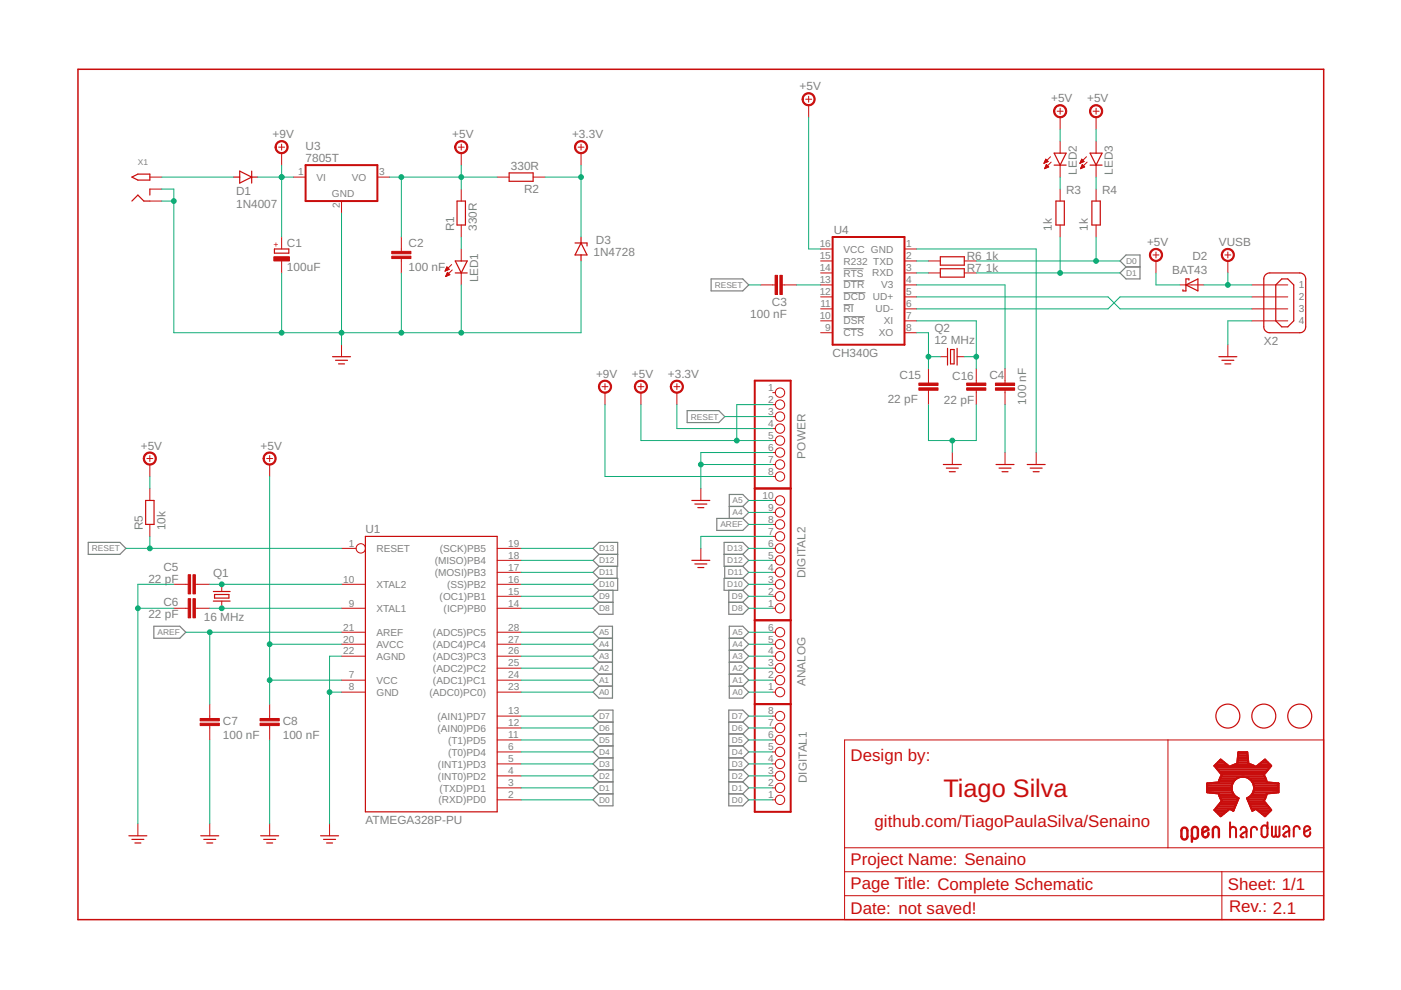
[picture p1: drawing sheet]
<svg xmlns="http://www.w3.org/2000/svg" width="297mm" height="210mm" viewBox="0 0 297 210" stroke-linecap="round" stroke-linejoin="round" font-family="sans-serif">
<path d="M178.9 59.5h4.4M178.9 57h4.2M178.9 69.7h4.2M178.9 62.1h4.6M178.9 67.1h4.5M178.9 64.6h2.1" fill="none" stroke="#808080" stroke-width=".21"/>
<g fill="none" stroke="#808080" stroke-width=".25">
<path d="M150.8 59.1h6.7l1.2 1.3-1.2 1.3h-6.7zM237.5 55.3l1.2-1.2h3v5h-3l-1.2-1.2 1.2-1.3zM238.7 56.6h3M145.7 87.1h6.7l1.3 1.2-1.3 1.3h-6.7zM18.7 115h6.7l1.3 1.3-1.3 1.2h-6.7zM127 117.5h4M127 117.5l-1.3-1.2 1.3-1.3h4v5.1h-4M127 117.5l-1.3 1.3 1.3 1.3M152 109.9h5.5l1.2 1.3-1.2 1.3h-5.5zM153.5 117.5h4M154.6 107.4h2.9M157.5 117.5l1.2-1.2-1.2-1.3h-4v5.1h4"/>
<path d="M157.5 117.5l1.2 1.3-1.2 1.3M157.5 107.4l1.2-1.3-1.2-1.3h-2.9v5.1M157.5 107.4l1.2 1.2-1.2 1.3M32.6 132.8h5.5l1.3 1.2-1.3 1.3h-5.5zM127 127.7h3M127 125.2l-1.3 1.2 1.3 1.3M127 122.6h4v2.6h-4M127 122.6l-1.3 1.3 1.3 1.3M127 137.9l-1.3 1.2 1.3 1.3M127 137.9h2.9M127 135.3l-1.3-1.3 1.3-1.2h2.9v15.2h-2.9l-1.3-1.3 1.3-1.2M127 135.3l-1.3 1.3 1.3 1.3"/>
<path d="M127 135.3h2.9M127 120.1l-1.3 1.2 1.3 1.3M130 125.2v5h-3l-1.3-1.2 1.3-1.3M130.8 120.1v2.5M153.6 120.1v2.5M154.5 125.2v5h3l1.2-1.2-1.2-1.3M154.5 127.7h3M154.6 137.9h2.9M154.6 135.3h2.9M157.5 125.2l1.2 1.2-1.2 1.3M157.5 122.6h-4v2.6h4M157.5 122.6l1.2 1.3-1.2 1.3"/>
<path d="M157.5 137.9l1.2 1.2-1.2 1.3M157.5 135.3l1.2-1.3-1.2-1.2h-2.9v15.2h2.9l1.2-1.3-1.2-1.2M157.5 135.3l1.2 1.3-1.2 1.3M157.5 120.1l1.2 1.2-1.2 1.3M127 155.6l-1.3 1.3 1.3 1.3M127 155.6h3M127 158.2h3M127 153.1l-1.3-1.3 1.3-1.2h3v20.3h-3l-1.3-1.3 1.3-1.3M127 158.2l-1.3 1.2 1.3 1.3M127 153.1l-1.3 1.2 1.3 1.3M127 153.1h3M127 140.4h2.9"/>
<path d="M127 140.4l-1.3 1.3 1.3 1.2M127 142.9h2.9M127 142.9l-1.3 1.3 1.3 1.3M127 145.5h2.9M154.5 155.6h3M154.5 158.2h3M154.5 153.1h3M154.6 140.4h2.9M154.6 142.9h2.9M154.6 145.5h2.9M157.5 155.6l1.2 1.3-1.2 1.3M157.5 153.1l1.2-1.3-1.2-1.2h-3v20.3h3l1.2-1.3-1.2-1.3"/>
<path d="M157.5 158.2l1.2 1.2-1.2 1.3M157.5 153.1l1.2 1.2-1.2 1.3M157.5 140.4l1.2 1.3-1.2 1.2M157.5 142.9l1.2 1.3-1.2 1.3M127 160.7h3M127 160.7l-1.3 1.3 1.3 1.2M127 163.2h3M127 163.2l-1.3 1.3 1.3 1.3M127 165.8h3M127 165.8l-1.3 1.2 1.3 1.3M127 168.3h3M154.5 160.7h3"/>
<path d="M154.5 163.2h3M154.5 165.8h3M154.5 168.3h3M157.5 160.7l1.2 1.3-1.2 1.2M157.5 163.2l1.2 1.3-1.2 1.3M157.5 165.8l1.2 1.2-1.2 1.3"/>
</g>
<g fill="none" stroke="#c90d0c" stroke-width=".25">
<path d="M28 37.5l1.2-.6h2.6v1.3h-2.6zM49.6 37.5h1.2M50.8 36.3l2.6 1.2-2.6 1.3zM53.4 36.3v2.5M53.4 37.5h1.2M107.9 36.7h5.1v1.7h-5.1zM223.5 32.5h2.5l-1.2 2.5zM223.5 35h2.5M231.1 35h2.6M231.1 32.5h2.6l-1.3 2.5zM28 42.6l1.2-1.2 1.3 1.2h1.3M31.8 40.1v1.3"/>
<path d="M58.2 52.8h3v.9h-3zM96.5 55.3h2.6l-1.3 2.6zM96.5 57.9h2.6M96.9 42.6h1.8v5.1h-1.8zM121.9 51.5h2.6v.7M123.2 51.5l1.3 2.6h-2.6zM123.2 50.2v1.3M123.2 54.1v1.2M199.4 54.4h5v1.8h-5zM199.4 57h5v1.8h-5zM223.9 42.6h1.8v5.1h-1.8zM231.5 42.6h1.8v5.1h-1.8z"/>
<path d="M252.1 59.4v-.3h-.7v2.6h-.6v-.3M268.2 58.3l.5-.3 .5-.1h6.4l.5 .1 .5 .3 .2 .8v10.2l-.1 .5-.6 .6-6.9 .1-.5-.1-.5-.3-.3-.8v-10.2zM271.8 59.1h1.2l1.3 1.3v7.6l-1.3 1.3h-1.2l-1.3-1.3v-7.6zM70.5 75.6h3.8M71.1 76.4h2.6M71.8 77.2h1.2M200.9 73.9v3.5M201.5 74.1h.8v3.1h-.8zM202.9 73.9v3.5M251.4 60.4l2.6-1.3v2.6zM258.4 75.6h3.8M259.1 76.4h2.5"/>
<path d="M259.7 77.2h1.3M200 98.5h3.8M200.6 99.3h2.6M211.2 98.5h3.8M211.8 99.3h2.6M217.8 98.5h3.8M218.4 99.3h2.6M30.9 106.1h1.8v5.1h-1.8zM77.5 113.7h27.9v58.4h-27.9zM146.7 106.1h3.8M146.7 118.8h3.8M147.3 119.6h2.6"/>
<path d="M147.3 106.9h2.6M148 107.6h1.2M201.3 100h1.2M212.4 100h1.3M219.1 100h1.2M45.2 125.4h3.6M45.2 127.4h3.6M45.5 126h3v.8h-3zM148 120.3h1.2M27.3 177.2h3.8M28 178h2.5M28.6 178.7h1.3"/>
<path d="M42.6 177.2h3.8M43.2 178h2.5M43.8 178.7h1.3M55.3 177.2h3.8M55.9 178h2.5M56.5 178.7h1.3M68 177.2h3.8M68.6 178h2.5M69.2 178.7h1.3"/>
<circle cx="260.3" cy="151.8" r="2.54"/>
<circle cx="267.9" cy="151.8" r="2.54"/>
<circle cx="275.6" cy="151.8" r="2.54"/>
</g>
<g fill="none" stroke="#c90d0c" stroke-width=".21">
<path d="M31.8 37.5h2.5M59.1 31.2h1.2M59.7 30.6v1.2M59.7 32.5v2.5M62.3 37.5h2.5M80 37.5h2.5M97.2 31.2h1.2M97.8 30.6v1.2M97.8 32.5v2.5M105.4 37.5h2.5M113 37.5h2.6M122.6 31.2h1.2"/>
<path d="M123.2 30.6v1.2M123.2 32.5v2.5M170.8 21h1.3M171.4 20.4v1.3M171.4 22.3v2.5M221.4 34.6h.1M221.4 34.5h.4M221.5 34.3h.5M221.5 34.2h.7M221.5 35.7h.2M221.6 34.1h.5M221.6 35.5h.4"/>
<path d="M221.6 35.4h.7M221.6 34h.4M221.7 33.8h.1M221.7 35.3h.6M221.7 33.7l.5 .5-.9 .4zM221.7 35.2h.4M221.8 35.1h.2M221.8 34.9h.1M221.8 34.9l.6 .5-.9 .4zM222.7 33.2l-1.4 1.4M222.9 34.4l-1.4 1.4M224.1 23.6h1.3"/>
<path d="M224.8 22.9v1.3M224.8 24.8v2.6M224.8 29.9v2.6M224.8 35v2.5M229 34.6h.1M229 34.5h.4M229.1 34.3h.6M229.2 34.2h.6M229.2 35.7h.2M229.2 34.1h.5M229.2 35.5h.4M229.2 35.4h.7"/>
<path d="M229.3 34h.3M229.3 33.8h.1M229.3 35.3h.6M229.3 35.2h.5M229.3 33.7l.5 .5-.8 .4zM229.4 35.1h.2M229.4 34.9h.1M229.5 34.9l.5 .5-.9 .4zM230.4 33.2l-1.4 1.4M230.5 34.4l-1.4 1.4M231.8 23.6h1.2M232.4 22.9v1.3"/>
<path d="M232.4 24.8v2.6M232.4 29.9v2.6M232.4 35v2.5M31.8 42.6h2.5M31.8 40.1h2.5M59.7 50.2v2.6M59.7 55.3v2.6M72.4 42.6v2.6M85.1 50.2v3.1M85.1 54.8v3.1M94.4 57.4h.2M94.5 57.3h.4"/>
<path d="M94.5 58.6h.1M94.5 57.1h.7M94.6 57h.6M94.6 58.5h.3M94.6 56.9h.4M94.6 58.3h.6M94.7 56.8h.2M94.7 58.2h.7M94.7 56.6h.1M94.7 58.1h.5M94.7 56.6l.5 .5-.8 .4zM94.8 58h.3"/>
<path d="M94.8 57.8h.2M94.9 57.7l.5 .6-.9 .3zM95.8 56.1l-1.4 1.4M95.9 57.2l-1.4 1.4M97.8 40.1v2.5M97.8 47.7v2.5M97.8 52.8v2.5M97.8 57.9v2.5M174 55.3h2.5M174 57.9h2.5M174 52.8h2.5M191.8 55.3h2.5"/>
<path d="M191.8 57.9h2.5M191.8 52.8h2.5M196.8 55.3h2.6M196.8 57.9h2.6M204.4 55.3h2.6M204.4 57.9h2.6M224.8 40.1v2.5M224.8 47.7v2.5M232.4 40.1v2.5M232.4 47.7v2.5M244.5 54.1h1.2M245.1 53.4v1.3"/>
<path d="M245.1 55.3v2.6M259.7 54.1h1.3M260.3 53.4v1.3M260.3 55.3v2.6M72.4 73.1v2.5M161.3 60.4h3M165.9 60.4h3M174 60.4h2.5M174 70.5h2.5M174 62.9h2.5M174 68h2.5M174 65.5h2.5"/>
<path d="M191.8 60.4h2.5M191.8 70.5h2.5M191.8 62.9h2.5M191.8 68h2.5M191.8 65.5h2.5M196.8 78.2v3M199.4 75.6h1.5M202.9 75.6h1.5M207 78.2v3M213.1 78.2v3M250.2 60.4h5M260.3 73.1v2.5"/>
<path d="M265.4 60.4h7.6M265.4 62.9h7.6M265.4 68h7.6M265.4 65.5h7.6M31.1 97.2h1.3M31.8 96.6v1.3M31.8 98.5v2.5M56.5 97.2h1.3M57.2 96.6v1.3M57.2 98.5v2.5M127.6 82h1.3M128.3 81.3v1.3"/>
<path d="M128.3 83.2v2.6M135.3 82h1.2M135.9 81.3v1.3M135.9 83.2v2.6M142.9 82h1.2M143.5 81.3v1.3M143.5 83.2v2.6M163.8 83.2h.6M163.8 85.8h.6M163.8 88.3h.6M163.8 90.9h.6M163.8 93.4h.6"/>
<path d="M163.8 95.9h.6M163.8 98.5h.6M196.8 82.7v3.1M201.9 95.9v2.6M207 82.7v3.1M213.1 82.7v3.1M213.1 95.9v2.6M219.7 95.9v2.6M31.8 103.6v2.5M31.8 111.2v2.5M72.4 116.3h3.1M105.4 116.3h5.1"/>
<path d="M105.4 118.8h5.1M148.6 103.6v2.5M148.6 116.3v2.5M163.8 116.3h.6M163.8 118.8h.6M163.8 113.7h.6M163.8 111.2h.6M163.8 108.6h.6M163.8 106.1h.6M163.8 101h.6M36.9 123.9h3M36.9 129h3"/>
<path d="M41.4 123.9h3.1M41.4 129h3.1M47 123.9v1.5M47 127.4v1.6M72.4 134h5.1M72.4 136.6h5.1M72.4 139.1h5.1M72.4 123.9h5.1M72.4 129h5.1M105.4 134h5.1M105.4 136.6h5.1M105.4 139.1h5.1"/>
<path d="M105.4 121.3h5.1M105.4 123.9h5.1M105.4 126.4h5.1M105.4 129h5.1M163.8 134h.6M163.8 136.6h.6M163.8 139.1h.6M163.8 121.3h.6M163.8 123.9h.6M163.8 126.4h.6M163.8 129h.6M44.5 149.3v3"/>
<path d="M44.5 153.8v3.1M57.2 149.3v3M57.2 153.8v3.1M72.4 144.2h5.1M72.4 146.7h5.1M105.4 141.7h5.1M105.4 144.2h5.1M105.4 146.7h5.1M105.4 151.8h5.1M105.4 154.3h5.1M105.4 156.9h5.1M105.4 159.4h5.1"/>
<path d="M163.8 141.7h.6M163.8 144.2h.6M163.8 146.7h.6M163.8 151.8h.6M163.8 154.3h.6M163.8 156.9h.6M163.8 159.4h.6M179.1 156.9h101.5v38.1h-101.5zM247.6 156.9v22.8M29.2 174.7v2.5M44.5 174.7v2.5M57.2 174.7v2.5"/>
<path d="M69.9 174.7v2.5M105.4 162h5.1M105.4 164.5h5.1M105.4 167h5.1M105.4 169.6h5.1M163.8 162h.6M163.8 164.5h.6M163.8 167h.6M163.8 169.6h.6M179.1 179.7h101.5M179.1 189.9h101.5M179.1 184.8h101.5"/>
<path d="M259.1 184.8v10.2"/>
<circle cx="165.4" cy="93.4" r=".99"/>
<circle cx="165.4" cy="88.3" r=".99"/>
<circle cx="165.4" cy="90.9" r=".99"/>
<circle cx="165.4" cy="95.9" r=".99"/>
<circle cx="165.4" cy="98.5" r=".99"/>
<circle cx="165.4" cy="85.8" r=".99"/>
<circle cx="165.4" cy="83.2" r=".99"/>
<circle cx="76.5" cy="116.3" r=".99"/>
<circle cx="165.4" cy="113.7" r=".99"/>
<circle cx="165.4" cy="108.6" r=".99"/>
<circle cx="165.4" cy="118.8" r=".99"/>
<circle cx="165.4" cy="116.3" r=".99"/>
<circle cx="165.4" cy="106.1" r=".99"/>
<circle cx="165.4" cy="101" r=".99"/>
<circle cx="165.4" cy="111.2" r=".99"/>
<circle cx="165.4" cy="129" r=".99"/>
<circle cx="165.4" cy="121.3" r=".99"/>
<circle cx="165.4" cy="134" r=".99"/>
<circle cx="165.4" cy="126.4" r=".99"/>
<circle cx="165.4" cy="123.9" r=".99"/>
<circle cx="165.4" cy="136.6" r=".99"/>
<circle cx="165.4" cy="139.1" r=".99"/>
<circle cx="165.4" cy="159.4" r=".99"/>
<circle cx="165.4" cy="146.7" r=".99"/>
<circle cx="165.4" cy="144.2" r=".99"/>
<circle cx="165.4" cy="156.9" r=".99"/>
<circle cx="165.4" cy="154.3" r=".99"/>
<circle cx="165.4" cy="151.8" r=".99"/>
<circle cx="165.4" cy="141.7" r=".99"/>
<circle cx="165.4" cy="167" r=".99"/>
<circle cx="165.4" cy="162" r=".99"/>
<circle cx="165.4" cy="164.5" r=".99"/>
<circle cx="165.4" cy="169.6" r=".99"/>
</g>
<g fill="none" stroke="#c90d0c" stroke-width=".42">
<path d="M64.8 35h15.2v7.6h-15.2zM176.5 50.2h15.3v22.9h-15.3zM160 80.7h7.6v91.4h-7.6zM160 103.6h7.6M160 131.5h7.6M160 149.3h7.6M262.6 159.8h1.9M255.9 166.1v1.9l2.5 .2M255.9 167.6h5.3M255.9 167.3h5.2M255.9 166.9h5.2M255.9 166.5h5.3"/>
<path d="M255.9 166.1h5.4M256.3 168h5M257.5 171.8h2.9M257.5 162.4h3M257.8 171.4h3.9M257.8 162.8h11.4M257.8 162h2.2M257.9 172.1h2M258.1 171h3.8M258.1 163.2h10.8M258.2 161.6h1.3M258.3 172.5h1.2"/>
<path d="M258.4 168.2l.7 1.6M258.4 165.9l-2.5 .2M258.4 168.2l.2 .6M258.4 170.6h3.6M258.4 165.8h3.1M258.4 168.4h3.1M258.4 163.5h10.2M258.5 165.4h3.3M258.6 168.8l.5 1M258.6 168.8h3.3M258.6 161.3h.5M258.6 172.9h.4"/>
<path d="M258.7 165h3.6M258.7 170.3h3.5M258.7 169.1h3.7M258.8 163.9h9.4M258.8 164.7h9.3M258.9 169.5h3.6M259 169.9h3.3M259.1 164.3l-.7 1.6M259.1 169.8l-1.6 1.9 1.3 1.4 1.9-1.6M259.1 164.3h8.8M260.7 171.5l.8 .4M260.7 162.6l-1.9-1.5-1.3 1.3 1.6 1.9"/>
<path d="M260.8 175.9a.63 .63 0 0 1 .6-.6 .63 .63 0 0 1 .7 .6v1.6M260.8 174.3v3.2M261.1 167l.2 .8 .3 .7 1 .7M261.1 167a2.38 2.38 0 0 1 3.7-1.9 2.38 2.38 0 0 1-.4 4.1M261.1 167l.4 1.4M261.1 162.4h4.8M261.2 171.8h.4M261.5 168.4l1.1 .8M261.8 165.4l-.4 .6-.3 1M261.8 165.4a2.38 2.38 0 0 1 4 1.2M262.1 162h2.8M262.3 161.9l-1.6 .7"/>
<path d="M262.3 161.9l.3-2.4h1.8l.3 2.4M262.4 161.6h2.2M262.4 161.3h2.2M262.4 160.9h2.2M262.5 160.5h2M262.5 160.1h2M262.6 169.2l-1.1 2.7M263 175.9a.63 .63 0 0 1 .7-.6 .63 .63 0 0 1 .6 .6v1.6M264.3 176.3l-.9 .4-.4 .5 .2 .3h.5M264.4 169.2l1.1 2.7M264.5 169.5h3.6M264.6 169.1h3.7"/>
<path d="M264.7 161.9l1.6 .7M264.7 169.9h3.3M264.7 165h3.6M264.8 170.3h3.5M265 170.6h3.6M265.2 171h3.7M265.2 168.8h3.3M265.2 165.4h3.3M265.3 171.4h3.9M265.5 171.8h.3M265.5 168.4h3.1M265.5 165.8h3.1"/>
<path d="M265.7 168l-.7 .9-.6 .3M265.7 168h5M265.7 166.1h5.4M265.8 167.6l-.1 .4M265.8 167.6h5.3M265.8 166.5h5.3M265.8 166.6l.1 .3M265.9 166.9v.4M265.9 167.3l-.1 .3M265.9 167.3h5.2M265.9 166.9h5.2M266.3 171.5l-.8 .4"/>
<path d="M266.3 162.6l1.9-1.5 1.3 1.3-1.6 1.9M266.5 175.9a.63 .63 0 0 0-.6-.6 .63 .63 0 0 0-.7 .6v1.6M266.5 162.4h3M266.6 171.8h2.9M267 162h2.2M267.1 172.1h2M267.5 161.6h1.3M267.5 172.5h1.2M267.9 161.3h.5M267.9 164.3l.7 1.6M267.9 169.8l1.6 1.9-1.3 1.4-1.9-1.6M268 172.9h.4"/>
<path d="M268.6 168.2l-.7 1.6M268.6 165.9l2.5 .2M268.7 174.3v2.6a.63 .63 0 0 1-.6 .6 .63 .63 0 0 1-.6-.6v-1.3a.63 .63 0 0 1 .6-.6 .63 .63 0 0 1 .6 .6M269.7 175.2v1.9a.4 .4 0 0 0 .4 .3 .4 .4 0 0 0 .4-.3 .39 .39 0 0 0 .4 .3 .39 .39 0 0 0 .4-.3v-1.9M270.5 175.2v2M271.1 166.1v1.9l-2.5 .2M272.1 175.8a.63 .63 0 0 1 .6-.6 .63 .63 0 0 1 .6 .6v1.6M273.3 176.1a1.59 1.59 0 0 0-1.2 1.1l.2 .2h.4M275.6 175.8a.63 .63 0 0 0-.7-.6 .63 .63 0 0 0-.6 .6v1.6M276.5 176.4l1.3-.6a.63 .63 0 0 0-.6-.6 .63 .63 0 0 0-.7 .6v.9a.67 .67 0 0 0 .8 .7 .67 .67 0 0 0 .5-1"/>
</g>
<g fill="#c90d0c" stroke="#c90d0c" stroke-width=".21">
<path d="M96.8 30.2a1.4 1.4 0 0 1 2.2 .3 1.4 1.4 0 0 1-.8 2.1 1.4 1.4 0 0 1-1.8-1.4h.2a1.15 1.15 0 0 1 1.7-1.1 1.15 1.15 0 0 1 .2 1.9 1.15 1.15 0 0 1-1.8-.5l-.1-.3h-.2z" fill-rule="evenodd"/>
<path d="M58.7 30.2a1.39 1.39 0 0 1 2.2 .3 1.39 1.39 0 0 1-.8 2 1.39 1.39 0 0 1-1.8-1.3h.3a1.14 1.14 0 0 1 1.6-1 1.14 1.14 0 0 1 .2 2 1.14 1.14 0 0 1-1.8-.7v-.3h-.3z" fill-rule="evenodd"/>
<path d="M56.2 96.3a1.39 1.39 0 0 1 2.2 .2 1.39 1.39 0 0 1-.9 2.1 1.39 1.39 0 0 1-1.7-1.4h.2a1.14 1.14 0 0 1 1.7-.9 1.14 1.14 0 0 1 .2 1.9 1.14 1.14 0 0 1-1.9-.7v-.3h-.2z" fill-rule="evenodd"/>
<path d="M30.8 96.3a1.39 1.39 0 0 1 2.2 .2 1.39 1.39 0 0 1-.9 2.1 1.39 1.39 0 0 1-1.7-1.4h.2a1.14 1.14 0 0 1 1.6-1 1.14 1.14 0 0 1 .3 1.9 1.14 1.14 0 0 1-1.8-.6l-.1-.3h-.2z" fill-rule="evenodd"/>
<path d="M122.2 30.2a1.39 1.39 0 0 1 2.2 .3 1.39 1.39 0 0 1-.8 2 1.39 1.39 0 0 1-1.8-1.3h.2a1.15 1.15 0 0 1 1.7-1.1 1.15 1.15 0 0 1 .2 1.9 1.15 1.15 0 0 1-1.8-.5l-.1-.3h-.2z" fill-rule="evenodd"/>
<path d="M170.4 20.1a1.39 1.39 0 0 1 2.2 .2 1.39 1.39 0 0 1-.8 2.1 1.39 1.39 0 0 1-1.7-1.4h.2a1.14 1.14 0 0 1 1.7-.9 1.14 1.14 0 0 1 .1 1.9 1.14 1.14 0 0 1-1.8-.7v-.3h-.2z" fill-rule="evenodd"/>
<path d="M223.8 22.6a1.4 1.4 0 0 1 2.2 .3 1.4 1.4 0 0 1-.9 2 1.4 1.4 0 0 1-1.7-1.3h.2a1.15 1.15 0 0 1 1.6-1.1 1.15 1.15 0 0 1 .3 1.9 1.15 1.15 0 0 1-1.8-.5l-.1-.3h-.2z" fill-rule="evenodd"/>
<path d="M231.4 22.6a1.4 1.4 0 0 1 2.2 .3 1.4 1.4 0 0 1-.8 2 1.4 1.4 0 0 1-1.8-1.3h.2a1.15 1.15 0 0 1 1.6-1.1 1.15 1.15 0 0 1 .3 1.9 1.15 1.15 0 0 1-1.8-.5l-.1-.3h-.2z" fill-rule="evenodd"/>
<path d="M259.3 53.1a1.39 1.39 0 0 1 2.2 .2 1.39 1.39 0 0 1-.8 2.1 1.39 1.39 0 0 1-1.8-1.3h.3a1.15 1.15 0 0 1 1.6-1.1 1.15 1.15 0 0 1 .3 1.9 1.15 1.15 0 0 1-1.9-.6v-.2h-.3z" fill-rule="evenodd"/>
<path d="M244.1 53.1a1.39 1.39 0 0 1 2.2 .2 1.39 1.39 0 0 1-.8 2.1 1.39 1.39 0 0 1-1.8-1.3h.2a1.15 1.15 0 0 1 1.6-1.1 1.15 1.15 0 0 1 .3 1.9 1.15 1.15 0 0 1-1.8-.6l-.1-.2h-.2z" fill-rule="evenodd"/>
<path d="M142.5 81a1.4 1.4 0 0 1 2.2 .3 1.4 1.4 0 0 1-.8 2 1.4 1.4 0 0 1-1.8-1.3h.3a1.15 1.15 0 0 1 1.6-1.1 1.15 1.15 0 0 1 .3 1.9 1.15 1.15 0 0 1-1.9-.5v-.3h-.3z" fill-rule="evenodd"/>
<path d="M134.9 81a1.4 1.4 0 0 1 2.2 .3 1.4 1.4 0 0 1-.8 2 1.4 1.4 0 0 1-1.8-1.3h.2a1.15 1.15 0 0 1 1.7-1.1 1.15 1.15 0 0 1 .2 1.9 1.15 1.15 0 0 1-1.8-.5l-.1-.3h-.2z" fill-rule="evenodd"/>
<path d="M127.3 81a1.4 1.4 0 0 1 2.2 .3 1.4 1.4 0 0 1-.9 2 1.4 1.4 0 0 1-1.7-1.3h.2a1.15 1.15 0 0 1 1.6-1.1 1.15 1.15 0 0 1 .3 1.9 1.15 1.15 0 0 1-1.8-.5l-.1-.3h-.2z" fill-rule="evenodd"/>
</g>
<g fill="#c90d0c" stroke="#c90d0c" stroke-width=".21">
<path d="M83.1 54.3h4v.5h-4z"/>
<path d="M83.1 53.3h4v.5h-4z"/>
<path d="M42.4 153.3h4.1v.5h-4.1z"/>
<path d="M42.4 152.3h4.1v.5h-4.1z"/>
<path d="M40.9 121.9h.5v4h-.5z"/>
<path d="M39.9 121.9h.5v4h-.5z"/>
<path d="M40.9 126.9h.5v4.1h-.5z"/>
<path d="M39.9 126.9h.5v4.1h-.5z"/>
<path d="M58.1 54.4h3.3v.9h-3.3z"/>
<path d="M165.4 58.4h.5v4h-.5z"/>
<path d="M164.3 58.4h.5v4h-.5z"/>
<path d="M211.1 81.2h4v.5h-4z"/>
<path d="M211.1 82.2h4v.5h-4z"/>
<path d="M55.1 153.3h4.1v.5h-4.1z"/>
<path d="M55.1 152.3h4.1v.5h-4.1z"/>
<path d="M194.8 81.2h4.1v.5h-4.1z"/>
<path d="M194.8 82.2h4.1v.5h-4.1z"/>
<path d="M205 81.2h4v.5h-4z"/>
<path d="M205 82.2h4v.5h-4z"/>
</g>
<path d="M16.5 14.7h264.1v180.3h-264.1z" fill="none" stroke="#c90d0c" stroke-width=".32"/>
<path d="M250.7 175.6l.6-.1 .4 .4 .1 1.5a.63 .63 0 0 1-.7 .6 .63 .63 0 0 1-.6-.6v-1.3zM252.7 177.2a.63 .63 0 0 0 .6 .6 .63 .63 0 0 0 .7-.6v-1.3a.63 .63 0 0 0-.7-.6 .63 .63 0 0 0-.6 .6v2.6M254.9 176.6l1.3-.7a.63 .63 0 0 0-.6-.6 .63 .63 0 0 0-.7 .6v1a.67 .67 0 0 0 .9 .6 .67 .67 0 0 0 .4-.9M257.2 177.5v-1.6a.63 .63 0 0 1 .6-.6 .63 .63 0 0 1 .6 .6v1.6" fill="none" stroke="#c90d0c" stroke-width=".51"/>
<g fill="none" stroke="#0dab76" stroke-width=".21">
<path d="M34.3 37.5h15.3M54.6 37.5h7.7M59.7 35v15.2M82.5 37.5h22.9M85.1 37.5v12.7M97.8 35v5.1M115.6 37.5h7.6M123.2 35v15.2M171.4 24.8v28h2.6M224.8 27.4v2.5M224.8 37.5v2.6M232.4 27.4v2.5"/>
<path d="M232.4 37.5v2.6M34.3 40.1h2.6v30.4h86.3v-15.2M34.3 42.6h2.6M59.7 57.9v12.6M72.4 45.2v27.9M85.1 57.9v12.6M97.8 50.2v2.6M194.3 52.8h25.4v43.1M194.3 57.9h2.5M194.3 55.3h2.5M207 57.9h30.5M207 55.3h30.5"/>
<path d="M224.8 50.2v7.7M232.4 50.2v5.1M245.1 57.9v2.5h5.1M260.3 57.9v2.5M97.8 60.4v10.1M158.7 60.4h2.6M168.9 60.4h5.1M194.3 60.4h18.8v17.8M194.3 70.5h2.5v7.7M194.3 68h12.7v10.2M194.3 62.9h40.6l2.6 2.6h27.9M196.8 75.6h2.6"/>
<path d="M204.4 75.6h2.6M255.2 60.4h10.2M265.4 68h-5.1v5.1M265.4 62.9h-27.9l-2.6 2.6h-40.6M128.3 85.8v15.2h35.5M135.9 85.8v7.6h27.9M143.5 85.8v5.1h20.3M148.6 98.5h15.2M153.7 88.3h10.1M163.8 85.8h-7.6v7.6M163.8 95.9h-15.2v7.7M196.8 85.8v7.6h10.2v-7.6"/>
<path d="M201.9 93.4v2.5M213.1 85.8v10.1M26.7 116.3h45.7M31.8 101v2.6M31.8 113.7v2.6M57.2 101v48.3M110.5 116.3h15.2M110.5 118.8h15.2M158.7 116.3h5.1M158.7 108.6h5.1M158.7 106.1h5.1M158.7 111.2h5.1"/>
<path d="M158.7 118.8h5.1M163.8 113.7h-15.2v2.6M29.2 129h7.7M36.9 123.9h-7.7v50.8M39.4 134h33M44.5 129h27.9M44.5 123.9h27.9M44.5 134v15.3M57.2 136.6h15.2M72.4 139.1h-2.5v35.6M110.5 129h15.2M110.5 126.4h15.2"/>
<path d="M110.5 123.9h15.2M110.5 139.1h15.2M110.5 136.6h15.2M110.5 134h15.2M110.5 121.3h15.2M158.7 129h5.1M158.7 126.4h5.1M158.7 123.9h5.1M158.7 139.1h5.1M158.7 136.6h5.1M158.7 134h5.1M158.7 121.3h5.1"/>
<path d="M44.5 156.9v17.8M57.2 144.2h15.2M57.2 156.9v17.8M69.9 146.7h2.5M110.5 156.9h15.2M110.5 159.4h15.2M110.5 154.3h15.2M110.5 151.8h15.2M110.5 141.7h15.2M110.5 144.2h15.2M110.5 146.7h15.2M158.7 156.9h5.1"/>
<path d="M158.7 159.4h5.1M158.7 154.3h5.1M158.7 151.8h5.1M158.7 141.7h5.1M158.7 144.2h5.1M158.7 146.7h5.1M110.5 162h15.2M110.5 164.5h15.2M110.5 167h15.2M110.5 169.6h15.2M158.7 162h5.1M158.7 164.5h5.1"/>
<path d="M158.7 167h5.1M158.7 169.6h5.1"/>
</g>
<g fill="#0dab76" stroke="#0dab76" stroke-width=".21">
<circle cx="31.8" cy="116.3" r=".51"/>
<circle cx="44.5" cy="134" r=".51"/>
<circle cx="85.1" cy="37.5" r=".51"/>
<circle cx="97.8" cy="37.5" r=".51"/>
<circle cx="57.2" cy="136.6" r=".51"/>
<circle cx="57.2" cy="144.2" r=".51"/>
<circle cx="156.2" cy="93.4" r=".51"/>
<circle cx="260.3" cy="60.4" r=".51"/>
<circle cx="29.2" cy="129" r=".51"/>
<circle cx="69.9" cy="146.7" r=".51"/>
<circle cx="72.4" cy="70.5" r=".51"/>
<circle cx="85.1" cy="70.5" r=".51"/>
<circle cx="97.8" cy="70.5" r=".51"/>
<circle cx="59.7" cy="70.5" r=".51"/>
<circle cx="36.9" cy="42.6" r=".51"/>
<circle cx="148.6" cy="98.5" r=".51"/>
<circle cx="201.9" cy="93.4" r=".51"/>
<circle cx="224.8" cy="57.9" r=".51"/>
<circle cx="232.4" cy="55.3" r=".51"/>
<circle cx="59.7" cy="37.5" r=".51"/>
<circle cx="47" cy="123.9" r=".51"/>
<circle cx="47" cy="129" r=".51"/>
<circle cx="123.2" cy="37.5" r=".51"/>
<circle cx="196.8" cy="75.6" r=".51"/>
<circle cx="207" cy="75.6" r=".51"/>
</g>
<text font-size="5.4" fill="#c90d0c" x="200" y="169">Tiago Silva</text>
<g font-size="3.6" fill="#c90d0c">
<text x="180.3" y="161.3">Design by:</text>
<text x="185.4" y="175.3">github.com/TiagoPaulaSilva/Senaino</text>
<text x="180.3" y="183.4">Project Name: Senaino</text>
<text x="180.3" y="188.5">Page Title: Complete Schematic</text>
<text x="260.3" y="188.6">Sheet: 1/1</text>
<text x="180.3" y="193.7">Date: not saved!</text>
<text x="260.6" y="193.5">Rev.: 2.1</text>
</g>
<g font-size="2.5" fill="#808080">
<text x="169.5" y="19.1">+5V</text>
<text x="222.9" y="21.7">+5V</text>
<text x="230.5" y="21.7">+5V</text>
<text x="57.8" y="29.3">+9V</text>
<text x="95.9" y="29.3">+5V</text>
<text x="121.3" y="29.3">+3.3V</text>
<text x="64.8" y="34.4">7805T</text>
<text x="64.8" y="31.8">U3</text>
<text x="50.1" y="41.4">D1</text>
<text x="108.3" y="36">330R</text>
<text x="111.1" y="40.8">R2</text>
<text x="226" y="41.1">R3</text>
<text x="228.3" y="37" transform="rotate(-90 228.3 37)">LED2</text>
<text x="233.7" y="41.1">R4</text>
<text x="235.9" y="37" transform="rotate(-90 235.9 37)">LED3</text>
<text x="50.1" y="44.2">1N4007</text>
<text x="60.8" y="52.3">C1</text>
<text x="86.6" y="52.4">C2</text>
<text x="96.3" y="49" transform="rotate(-90 96.3 49)">R1</text>
<text x="101.1" y="49" transform="rotate(-90 101.1 49)">330R</text>
<text x="126.3" y="51.6">D3</text>
<text x="176.8" y="49.6">U4</text>
<text x="223" y="49" transform="rotate(-90 223 49)">1k</text>
<text x="230.6" y="49" transform="rotate(-90 230.6 49)">1k</text>
<text x="243.2" y="52.1">+5V</text>
<text x="258.4" y="52.1">VUSB</text>
<text x="60.8" y="57.4">100uF</text>
<text x="86.6" y="57.5">100 nF</text>
<text x="101.4" y="59.9" transform="rotate(-90 101.4 59.9)">LED1</text>
<text x="125.8" y="54.2">1N4728</text>
<text x="205" y="55.1">R6</text>
<text x="205" y="57.6">R7</text>
<text x="209" y="55.1">1k</text>
<text x="209" y="57.6">1k</text>
<text x="248.5" y="58">BAT43</text>
<text x="252.8" y="55.2">D2</text>
<text x="163.7" y="64.8">C3</text>
<text x="159.1" y="67.4">100 nF</text>
<text x="198.1" y="70.3">Q2</text>
<text x="176.5" y="75.6">CH340G</text>
<text x="198.1" y="72.8">12 MHz</text>
<text x="267.9" y="73.1">X2</text>
<text x="126.4" y="80.1">+9V</text>
<text x="134" y="80.1">+5V</text>
<text x="141.6" y="80.1">+3.3V</text>
<text x="190.7" y="80.3">C15</text>
<text x="201.9" y="80.6">C16</text>
<text x="209.8" y="80.3">C4</text>
<text x="188.2" y="85.4">22 pF</text>
<text x="200.1" y="85.7">22 pF</text>
<text x="217.5" y="85.8" transform="rotate(-90 217.5 85.8)">100 nF</text>
<text x="29.9" y="95.3">+5V</text>
<text x="55.3" y="95.3">+5V</text>
<text x="170.8" y="97.2" transform="rotate(-90 170.8 97.2)">POWER</text>
<text x="30.3" y="112.5" transform="rotate(-90 30.3 112.5)">R5</text>
<text x="35.1" y="112.5" transform="rotate(-90 35.1 112.5)">10k</text>
<text x="77.5" y="113">U1</text>
<text x="31.4" y="123.5">22 pF</text>
<text x="34.7" y="121">C5</text>
<text x="45.2" y="122.4">Q1</text>
<text x="170.8" y="122.6" transform="rotate(-90 170.8 122.6)">DIGITAL2</text>
<text x="31.4" y="131.1">22 pF</text>
<text x="34.7" y="128.6">C6</text>
<text x="43.2" y="131.8">16 MHz</text>
<text x="170.8" y="145.5" transform="rotate(-90 170.8 145.5)">ANALOG</text>
<text x="47.3" y="153.7">C7</text>
<text x="60" y="153.7">C8</text>
<text x="47.3" y="156.8">100 nF</text>
<text x="60" y="156.8">100 nF</text>
<text x="171.1" y="166" transform="rotate(-90 171.1 166)">DIGITAL1</text>
<text x="77.5" y="174.7">ATMEGA328P-PU</text>
</g>
<g font-size="2.1" fill="#808080">
<text x="63.2" y="37.2">1</text>
<text x="67.1" y="38.3">VI</text>
<text x="70.4" y="41.9">GND</text>
<text x="74.6" y="38.3">VO</text>
<text x="80.4" y="37.2">3</text>
<text x="72" y="44.2" transform="rotate(-90 72 44.2)">2</text>
<text x="173.8" y="52.4">16</text>
<text x="178.9" y="53.5">VCC GND</text>
<text x="192.1" y="52.4">1</text>
<text x="173.8" y="57.5">14</text>
<text x="173.8" y="55">15</text>
<text x="178.9" y="58.6">RTS</text>
<text x="178.9" y="56.1">R232 TXD</text>
<text x="184.9" y="58.6">RXD</text>
<text x="192.1" y="57.5">3</text>
<text x="192.1" y="55">2</text>
<text x="173.8" y="62.6">12</text>
<text x="173.8" y="60">13</text>
<text x="173.9" y="65.1">11</text>
<text x="178.9" y="63.7">DCD</text>
<text x="178.9" y="61.2">DTR</text>
<text x="185.1" y="63.7">UD+</text>
<text x="186.8" y="61.2">V3</text>
<text x="192.1" y="62.6">5</text>
<text x="192.1" y="65.1">6</text>
<text x="192.1" y="60">4</text>
<text x="275.4" y="61.2">1</text>
<text x="275.4" y="63.7">2</text>
<text x="173.8" y="67.7">10</text>
<text x="175" y="70.2">9</text>
<text x="178.9" y="71.3">CTS</text>
<text x="178.9" y="68.8">DSR</text>
<text x="178.9" y="66.2">RI</text>
<text x="185.6" y="66.2">UD-</text>
<text x="186.3" y="71.3">XO</text>
<text x="187.4" y="68.8">XI</text>
<text x="192.1" y="67.7">7</text>
<text x="192.1" y="70.2">8</text>
<text x="275.4" y="66.2">3</text>
<text x="275.4" y="68.8">4</text>
<text x="162.8" y="82.9">1</text>
<text x="162.8" y="85.4">2</text>
<text x="162.8" y="88">3</text>
<text x="162.8" y="90.5">4</text>
<text x="162.8" y="93.1">5</text>
<text x="162.8" y="95.6">6</text>
<text x="162.8" y="98.1">7</text>
<text x="162.8" y="100.7">8</text>
<text x="161.7" y="105.8">10</text>
<text x="162.8" y="113.4">7</text>
<text x="162.8" y="110.8">8</text>
<text x="162.8" y="108.3">9</text>
<text x="74" y="115.9">1</text>
<text x="79.8" y="117">RESET</text>
<text x="92.2" y="119.6">(MISO)PB4</text>
<text x="93.2" y="117">(SCK)PB5</text>
<text x="107.8" y="115.9">19</text>
<text x="107.8" y="118.5">18</text>
<text x="162.8" y="118.5">5</text>
<text x="162.8" y="115.9">6</text>
<text x="72.8" y="123.5">10</text>
<text x="79.8" y="124.6">XTAL2</text>
<text x="92.2" y="122.1">(MOSI)PB3</text>
<text x="94.8" y="124.6">(SS)PB2</text>
<text x="107.8" y="121">17</text>
<text x="107.8" y="123.5">16</text>
<text x="162.8" y="123.5">3</text>
<text x="162.8" y="121">4</text>
<text x="74" y="128.6">9</text>
<text x="79.8" y="129.7">XTAL1</text>
<text x="93.2" y="127.2">(OC1)PB1</text>
<text x="94.1" y="129.7">(ICP)PB0</text>
<text x="107.8" y="126.1">15</text>
<text x="107.8" y="128.6">14</text>
<text x="162.8" y="128.6">1</text>
<text x="162.8" y="126.1">2</text>
<text x="72.8" y="136.2">20</text>
<text x="72.8" y="133.7">21</text>
<text x="79.8" y="137.3">AVCC</text>
<text x="79.8" y="134.8">AREF</text>
<text x="91.8" y="134.8">(ADC5)PC5</text>
<text x="91.8" y="137.3">(ADC4)PC4</text>
<text x="107.8" y="133.7">28</text>
<text x="107.8" y="136.2">27</text>
<text x="162.8" y="136.2">5</text>
<text x="162.8" y="133.7">6</text>
<text x="72.8" y="138.8">22</text>
<text x="74" y="143.8">7</text>
<text x="79.8" y="139.9">AGND</text>
<text x="91.8" y="139.9">(ADC3)PC3</text>
<text x="91.8" y="142.4">(ADC2)PC2</text>
<text x="107.8" y="138.8">26</text>
<text x="107.8" y="141.3">25</text>
<text x="107.8" y="143.8">24</text>
<text x="162.8" y="143.8">2</text>
<text x="162.8" y="141.3">3</text>
<text x="162.8" y="138.8">4</text>
<text x="74" y="146.4">8</text>
<text x="79.8" y="147.5">GND</text>
<text x="79.8" y="145">VCC</text>
<text x="91.1" y="147.5">(ADC0)PC0)</text>
<text x="91.8" y="145">(ADC1)PC1</text>
<text x="107.8" y="146.4">23</text>
<text x="162.8" y="146.4">1</text>
<text x="92.8" y="152.6">(AIN1)PD7</text>
<text x="92.8" y="155.1">(AIN0)PD6</text>
<text x="107.8" y="151.5">13</text>
<text x="107.8" y="154">12</text>
<text x="162.8" y="154">7</text>
<text x="162.8" y="151.5">8</text>
<text x="95" y="157.7">(T1)PD5</text>
<text x="95" y="160.2">(T0)PD4</text>
<text x="107.8" y="156.5">11</text>
<text x="107.8" y="159.1">6</text>
<text x="107.8" y="161.6">5</text>
<text x="162.8" y="161.6">4</text>
<text x="162.8" y="159.1">5</text>
<text x="162.8" y="156.5">6</text>
<text x="92.9" y="162.7">(INT1)PD3</text>
<text x="92.9" y="165.3">(INT0)PD2</text>
<text x="93.2" y="167.8">(TXD)PD1</text>
<text x="107.8" y="164.2">4</text>
<text x="107.8" y="166.7">3</text>
<text x="162.8" y="166.7">2</text>
<text x="162.8" y="164.2">3</text>
<text x="93" y="170.4">(RXD)PD0</text>
<text x="107.8" y="169.2">2</text>
<text x="162.8" y="169.2">1</text>
</g>
<g font-size="1.8" fill="#808080">
<text x="29.2" y="35">X1</text>
<text x="238.7" y="58.5">D1</text>
<text x="238.7" y="56">D0</text>
<text x="151.5" y="61">RESET</text>
<text x="146.4" y="89">RESET</text>
<text x="155.3" y="106.7">A5</text>
<text x="152.7" y="111.8">AREF</text>
<text x="155.3" y="109.3">A4</text>
<text x="19.5" y="116.9">RESET</text>
<text x="127" y="119.4">D12</text>
<text x="127" y="116.9">D13</text>
<text x="154.2" y="119.4">D12</text>
<text x="154.2" y="116.9">D13</text>
<text x="127" y="124.5">D10</text>
<text x="127" y="122">D11</text>
<text x="154.2" y="124.5">D10</text>
<text x="154.3" y="122">D11</text>
<text x="127" y="129.6">D8</text>
<text x="127" y="127.1">D9</text>
<text x="155.2" y="129.6">D8</text>
<text x="155.2" y="127.1">D9</text>
<text x="33.4" y="134.7">AREF</text>
<text x="127" y="137.2">A4</text>
<text x="127" y="134.7">A5</text>
<text x="155.3" y="137.2">A4</text>
<text x="155.3" y="134.7">A5</text>
<text x="127" y="139.8">A3</text>
<text x="127" y="142.3">A2</text>
<text x="155.3" y="139.8">A3</text>
<text x="155.3" y="142.3">A2</text>
<text x="127" y="144.8">A1</text>
<text x="127" y="147.4">A0</text>
<text x="155.3" y="144.8">A1</text>
<text x="155.3" y="147.4">A0</text>
<text x="127" y="155">D6</text>
<text x="127" y="152.5">D7</text>
<text x="155.2" y="155">D6</text>
<text x="155.2" y="152.5">D7</text>
<text x="127" y="157.5">D5</text>
<text x="127" y="160.1">D4</text>
<text x="155.2" y="157.5">D5</text>
<text x="155.2" y="160.1">D4</text>
<text x="127" y="162.6">D3</text>
<text x="127" y="165.1">D2</text>
<text x="127" y="167.7">D1</text>
<text x="155.2" y="162.6">D3</text>
<text x="155.2" y="165.2">D2</text>
<text x="155.2" y="167.7">D1</text>
<text x="127" y="170.2">D0</text>
<text x="155.2" y="170.2">D0</text>
</g>
<text font-size="1.8" fill="#c90d0c" x="59.1" y="52.4" transform="rotate(-90 59.1 52.4)">+</text>
</svg>
